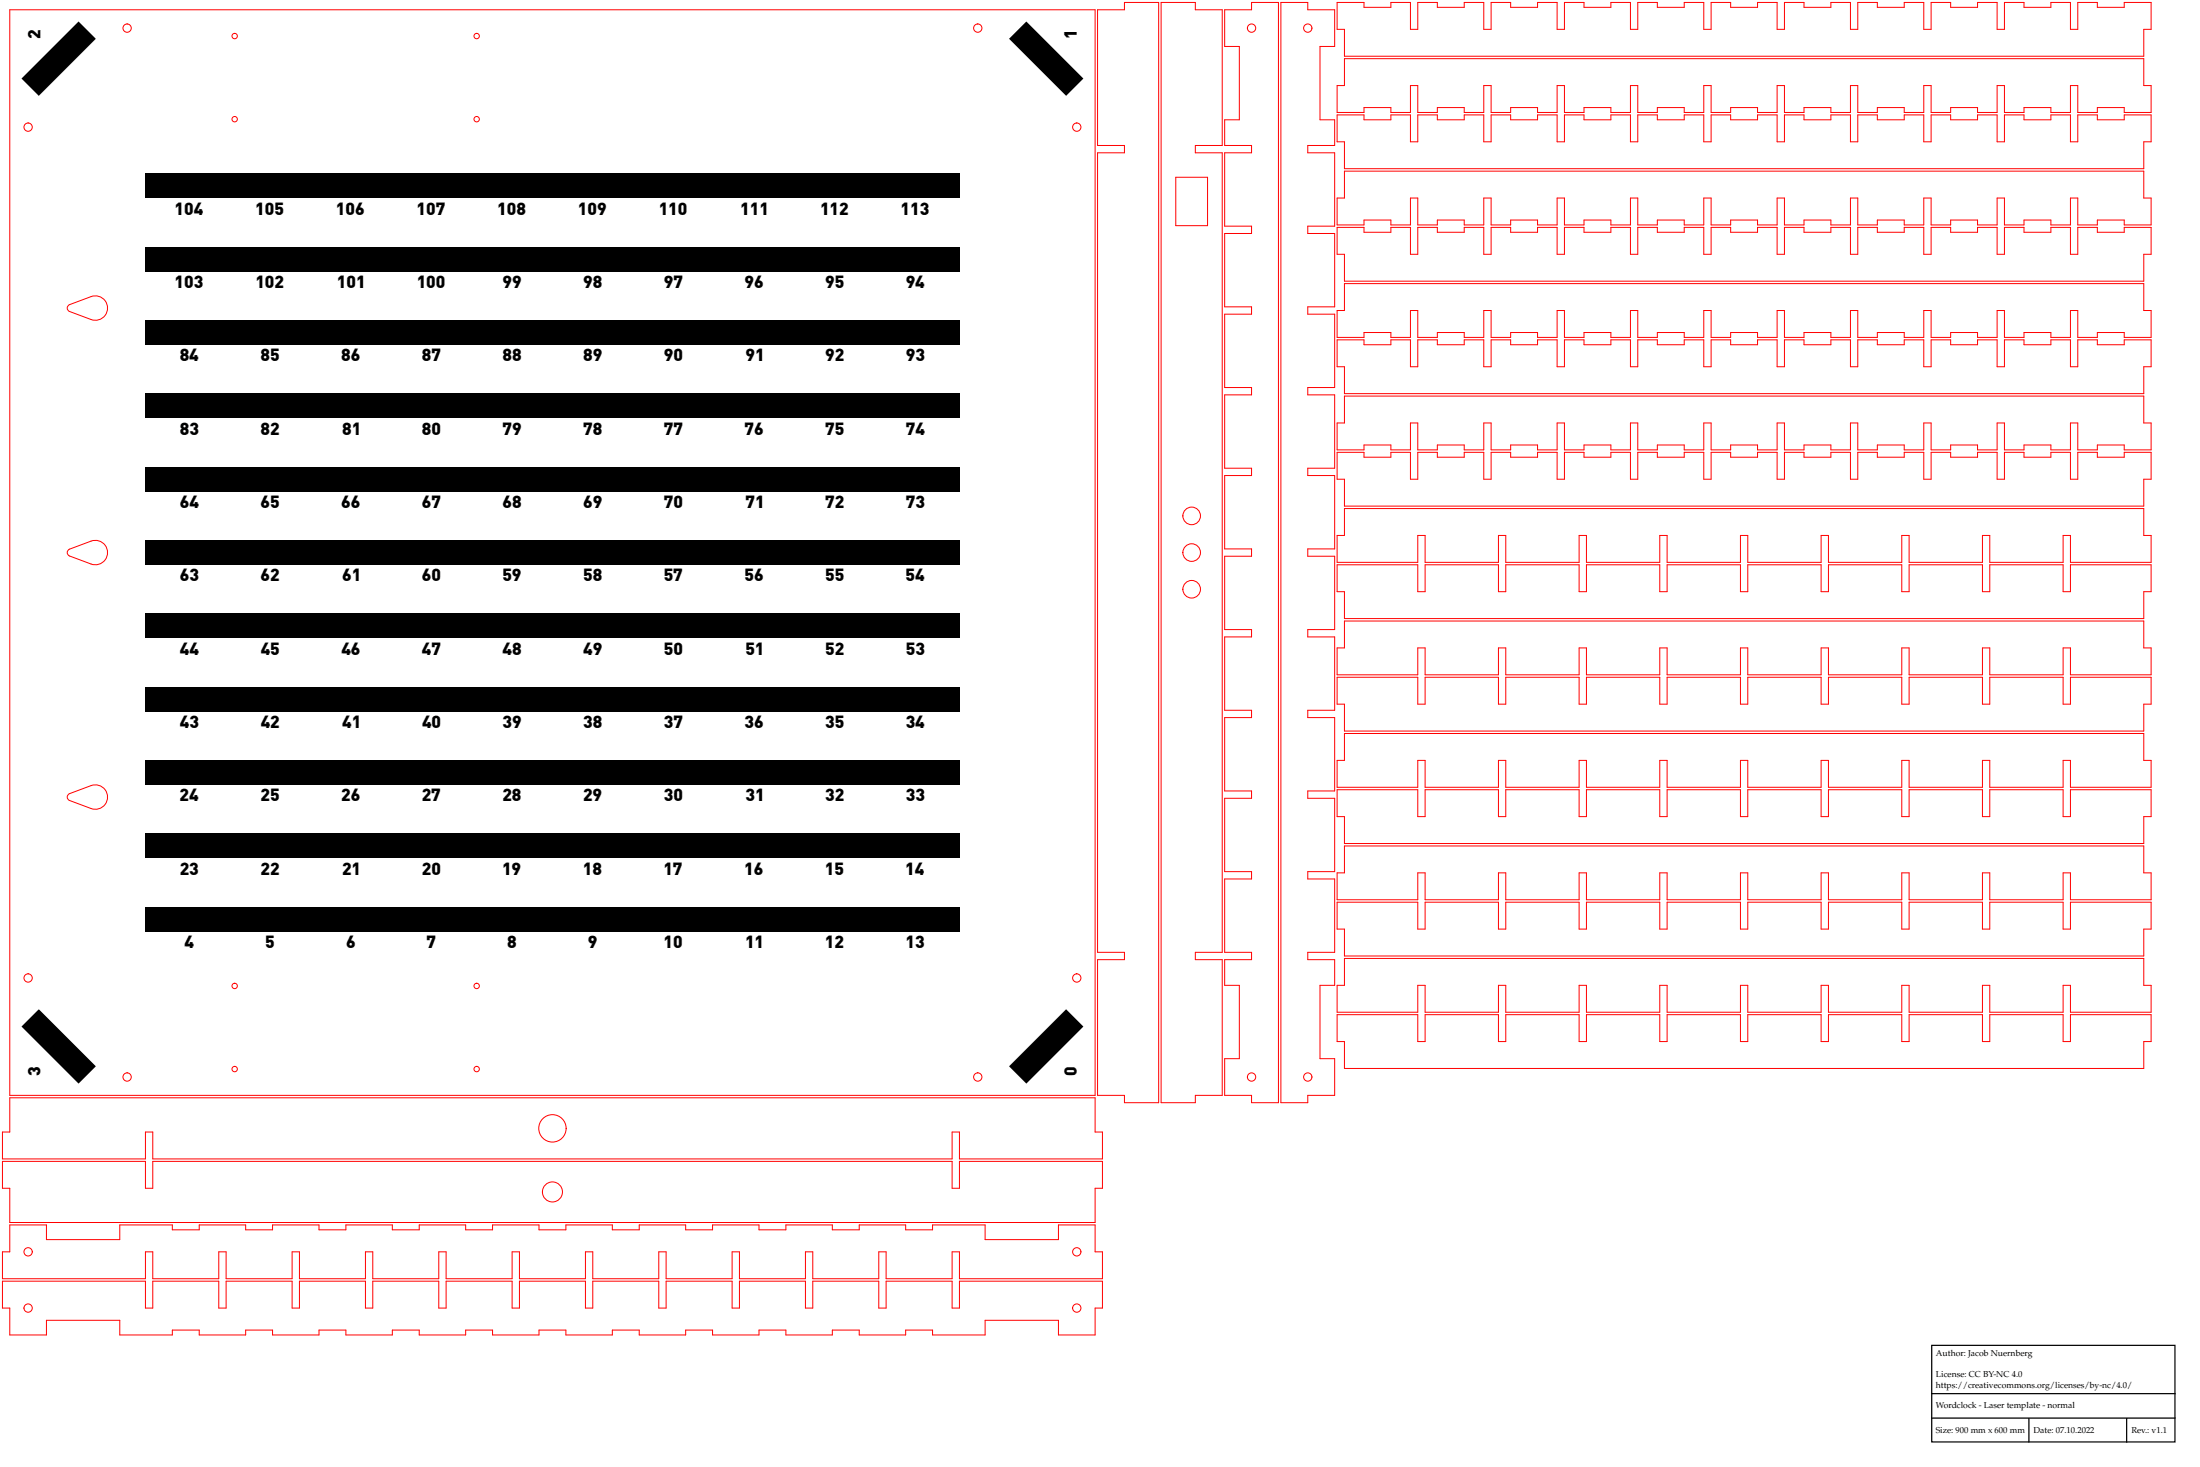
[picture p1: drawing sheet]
<svg xmlns="http://www.w3.org/2000/svg" width="900mm" height="600mm" viewBox="0 0 900 600" stroke-linecap="round" stroke-linejoin="round" font-family="sans-serif">
<g fill="none" stroke="#f00" stroke-width=".41">
<path d="M4 4h444v444h-444zM449 4h11v-3h14v450h-14v-3h-11v-55.5h11v-3h-11v-327h11v-3h-11zM475 1h14v3h11v55.5h-11v3h11v327h-11v3h11v55.5h-11v3h-14zM501 4h11v-3h11v450h-11v-3h-11v-15h6v-30h-6v-10.5h11v-3h-11v-30h11v-3h-11v-30h11v-3h-11v-30h11v-3h-11v-30h11v-3h-11v-30h11v-3h-11v-30h11v-3h-11v-30h11v-3h-11v-30h11v-3h-11v-30h11v-3h-11v-30h11v-3h-11v-10.5h6v-30h-6zM524 1h11v3h11v15h-6v30h6v10.5h-11v3h11v30h-11v3h11v30h-11v3h11v30h-11v3h11v30h-11v3h11v30h-11v3h11v30h-11v3h11v30h-11v3h11v30h-11v3h11v30h-11v3h11v30h-11v3h11v10.5h-6v30h6v15h-11v3h-11zM547 1h11v2h11v-2h8v11h3v-11h8v2h11v-2h8v11h3v-11h8v2h11v-2h8v11h3v-11h8v2h11v-2h8v11h3v-11h8v2h11v-2h8v11h3v-11h8v2h11v-2h8v11h3v-11h8v2h11v-2h8v11h3v-11h8v2h11v-2h8v11h3v-11h8v2h11v-2h8v11h3v-11h8v2h11v-2h8v11h3v-11h8v2h11v-2h11v11h-3v11h-327v-11h-3zM550 24h327v11h3v11h-11v-2h-11v2h-8v-11h-3v11h-8v-2h-11v2h-8v-11h-3v11h-8v-2h-11v2h-8v-11h-3v11h-8v-2h-11v2h-8v-11h-3v11h-8v-2h-11v2h-8v-11h-3v11h-8v-2h-11v2h-8v-11h-3v11h-8v-2h-11v2h-8v-11h-3v11h-8v-2h-11v2h-8v-11h-3v11h-8v-2h-11v2h-8v-11h-3v11h-8v-2h-11v2h-8v-11h-3v11h-8v-2h-11v2h-11v-11h3zM547 47h11v2h11v-2h8v11h3v-11h8v2h11v-2h8v11h3v-11h8v2h11v-2h8v11h3v-11h8v2h11v-2h8v11h3v-11h8v2h11v-2h8v11h3v-11h8v2h11v-2h8v11h3v-11h8v2h11v-2h8v11h3v-11h8v2h11v-2h8v11h3v-11h8v2h11v-2h8v11h3v-11h8v2h11v-2h8v11h3v-11h8v2h11v-2h11v11h-3v11h-327v-11h-3zM481 72.5h13v19.8h-13zM550 70h327v11h3v11h-11v-2h-11v2h-8v-11h-3v11h-8v-2h-11v2h-8v-11h-3v11h-8v-2h-11v2h-8v-11h-3v11h-8v-2h-11v2h-8v-11h-3v11h-8v-2h-11v2h-8v-11h-3v11h-8v-2h-11v2h-8v-11h-3v11h-8v-2h-11v2h-8v-11h-3v11h-8v-2h-11v2h-8v-11h-3v11h-8v-2h-11v2h-8v-11h-3v11h-8v-2h-11v2h-8v-11h-3v11h-8v-2h-11v2h-11v-11h3zM547 93h11v2h11v-2h8v11h3v-11h8v2h11v-2h8v11h3v-11h8v2h11v-2h8v11h3v-11h8v2h11v-2h8v11h3v-11h8v2h11v-2h8v11h3v-11h8v2h11v-2h8v11h3v-11h8v2h11v-2h8v11h3v-11h8v2h11v-2h8v11h3v-11h8v2h11v-2h8v11h3v-11h8v2h11v-2h8v11h3v-11h8v2h11v-2h11v11h-3v11h-327v-11h-3zM550 116h327v11h3v11h-11v-2h-11v2h-8v-11h-3v11h-8v-2h-11v2h-8v-11h-3v11h-8v-2h-11v2h-8v-11h-3v11h-8v-2h-11v2h-8v-11h-3v11h-8v-2h-11v2h-8v-11h-3v11h-8v-2h-11v2h-8v-11h-3v11h-8v-2h-11v2h-8v-11h-3v11h-8v-2h-11v2h-8v-11h-3v11h-8v-2h-11v2h-8v-11h-3v11h-8v-2h-11v2h-8v-11h-3v11h-8v-2h-11v2h-11v-11h3z"/>
<path d="M27.9 125l9.3-3.7a5 5 0 0 1 6.8 4.7 5 5 0 0 1-6.8 4.7l-8.7-3.3a1.5 1.5 0 0 1-.6-2.4zM547 139h11v2h11v-2h8v11h3v-11h8v2h11v-2h8v11h3v-11h8v2h11v-2h8v11h3v-11h8v2h11v-2h8v11h3v-11h8v2h11v-2h8v11h3v-11h8v2h11v-2h8v11h3v-11h8v2h11v-2h8v11h3v-11h8v2h11v-2h8v11h3v-11h8v2h11v-2h8v11h3v-11h8v2h11v-2h8v11h3v-11h8v2h11v-2h11v11h-3v11h-327v-11h-3zM550 162h327v11h3v11h-11v-2h-11v2h-8v-11h-3v11h-8v-2h-11v2h-8v-11h-3v11h-8v-2h-11v2h-8v-11h-3v11h-8v-2h-11v2h-8v-11h-3v11h-8v-2h-11v2h-8v-11h-3v11h-8v-2h-11v2h-8v-11h-3v11h-8v-2h-11v2h-8v-11h-3v11h-8v-2h-11v2h-8v-11h-3v11h-8v-2h-11v2h-8v-11h-3v11h-8v-2h-11v2h-8v-11h-3v11h-8v-2h-11v2h-11v-11h3zM547 185h11v2h11v-2h8v11h3v-11h8v2h11v-2h8v11h3v-11h8v2h11v-2h8v11h3v-11h8v2h11v-2h8v11h3v-11h8v2h11v-2h8v11h3v-11h8v2h11v-2h8v11h3v-11h8v2h11v-2h8v11h3v-11h8v2h11v-2h8v11h3v-11h8v2h11v-2h8v11h3v-11h8v2h11v-2h8v11h3v-11h8v2h11v-2h11v11h-3v11h-327v-11h-3zM550 208h327v11h3v11h-33v-11h-3v11h-30v-11h-3v11h-30v-11h-3v11h-30v-11h-3v11h-30v-11h-3v11h-30v-11h-3v11h-30v-11h-3v11h-30v-11h-3v11h-30v-11h-3v11h-33v-11h3zM27.9 225l9.3-3.7a5 5 0 0 1 6.8 4.7 5 5 0 0 1-6.8 4.7l-8.7-3.3a1.5 1.5 0 0 1-.6-2.4zM547 231h33v11h3v-11h30v11h3v-11h30v11h3v-11h30v11h3v-11h30v11h3v-11h30v11h3v-11h30v11h3v-11h30v11h3v-11h30v11h3v-11h33v11h-3v11h-327v-11h-3zM550 254h327v11h3v11h-33v-11h-3v11h-30v-11h-3v11h-30v-11h-3v11h-30v-11h-3v11h-30v-11h-3v11h-30v-11h-3v11h-30v-11h-3v11h-30v-11h-3v11h-30v-11h-3v11h-33v-11h3zM547 277h33v11h3v-11h30v11h3v-11h30v11h3v-11h30v11h3v-11h30v11h3v-11h30v11h3v-11h30v11h3v-11h30v11h3v-11h30v11h3v-11h33v11h-3v11h-327v-11h-3zM550 300h327v11h3v11h-33v-11h-3v11h-30v-11h-3v11h-30v-11h-3v11h-30v-11h-3v11h-30v-11h-3v11h-30v-11h-3v11h-30v-11h-3v11h-30v-11h-3v11h-30v-11h-3v11h-33v-11h3zM27.9 325l9.3-3.7a5 5 0 0 1 6.8 4.7 5 5 0 0 1-6.8 4.7l-8.7-3.3a1.5 1.5 0 0 1-.6-2.4zM547 323h33v11h3v-11h30v11h3v-11h30v11h3v-11h30v11h3v-11h30v11h3v-11h30v11h3v-11h30v11h3v-11h30v11h3v-11h30v11h3v-11h33v11h-3v11h-327v-11h-3z"/>
<path d="M550 346h327v11h3v11h-33v-11h-3v11h-30v-11h-3v11h-30v-11h-3v11h-30v-11h-3v11h-30v-11h-3v11h-30v-11h-3v11h-30v-11h-3v11h-30v-11h-3v11h-30v-11h-3v11h-33v-11h3zM547 369h33v11h3v-11h30v11h3v-11h30v11h3v-11h30v11h3v-11h30v11h3v-11h30v11h3v-11h30v11h3v-11h30v11h3v-11h30v11h3v-11h33v11h-3v11h-327v-11h-3zM550 392h327v11h3v11h-33v-11h-3v11h-30v-11h-3v11h-30v-11h-3v11h-30v-11h-3v11h-30v-11h-3v11h-30v-11h-3v11h-30v-11h-3v11h-30v-11h-3v11h-30v-11h-3v11h-33v-11h3zM547 415h33v11h3v-11h30v11h3v-11h30v11h3v-11h30v11h3v-11h30v11h3v-11h30v11h3v-11h30v11h3v-11h30v11h3v-11h30v11h3v-11h33v11h-3v11h-327v-11h-3zM4 449h444v14h3v11h-58.5v-11h-3v11h-327v-11h-3v11h-58.5v-11h3zM1 475h58.5v11h3v-11h327v11h3v-11h58.5v11h-3v14h-444v-14h-3zM4 501h15v6h30v-6h21.5v2h11v-2h19v2h11v-2h19v2h11v-2h19v2h11v-2h19v2h11v-2h19v2h11v-2h19v2h11v-2h19v2h11v-2h19v2h11v-2h19v2h11v-2h19v2h11v-2h21.5v6h30v-6h15v11h3v11h-58.5v-11h-3v11h-27v-11h-3v11h-27v-11h-3v11h-27v-11h-3v11h-27v-11h-3v11h-27v-11h-3v11h-27v-11h-3v11h-27v-11h-3v11h-27v-11h-3v11h-27v-11h-3v11h-27v-11h-3v11h-27v-11h-3v11h-58.5v-11h3zM1 524h58.5v11h3v-11h27v11h3v-11h27v11h3v-11h27v11h3v-11h27v11h3v-11h27v11h3v-11h27v11h3v-11h27v11h3v-11h27v11h3v-11h27v11h3v-11h27v11h3v-11h27v11h3v-11h58.5v11h-3v11h-15v-6h-30v6h-21.5v-2h-11v2h-19v-2h-11v2h-19v-2h-11v2h-19v-2h-11v2h-19v-2h-11v2h-19v-2h-11v2h-19v-2h-11v2h-19v-2h-11v2h-19v-2h-11v2h-19v-2h-11v2h-19v-2h-11v2h-21.5v-6h-30v6h-15v-11h-3z"/>
<circle cx="52" cy="11.5" r="1.7"/>
<circle cx="96" cy="14.7" r="1.1"/>
<circle cx="195" cy="14.7" r="1.1"/>
<circle cx="400" cy="11.5" r="1.7"/>
<circle cx="512" cy="11.5" r="1.7"/>
<circle cx="535" cy="11.5" r="1.7"/>
<circle cx="11.5" cy="52" r="1.7"/>
<circle cx="96" cy="48.7" r="1.1"/>
<circle cx="195" cy="48.8" r="1.1"/>
<circle cx="440.5" cy="52" r="1.7"/>
<circle cx="487.5" cy="211" r="3.6"/>
<circle cx="487.5" cy="226" r="3.6"/>
<circle cx="487.5" cy="241" r="3.6"/>
<circle cx="440.5" cy="400" r="1.7"/>
<circle cx="11.5" cy="400" r="1.7"/>
<circle cx="96" cy="403.2" r="1.1"/>
<circle cx="195" cy="403.3" r="1.1"/>
<circle cx="96" cy="437.3" r="1.1"/>
<circle cx="195" cy="437.3" r="1.1"/>
<circle cx="52" cy="440.5" r="1.7"/>
<circle cx="400" cy="440.5" r="1.7"/>
<circle cx="512" cy="440.5" r="1.7"/>
<circle cx="535" cy="440.5" r="1.7"/>
<circle cx="226" cy="461.5" r="5.6"/>
<circle cx="226" cy="487.5" r="4.1"/>
<circle cx="11.5" cy="512" r="1.7"/>
<circle cx="440.5" cy="512" r="1.7"/>
<circle cx="11.5" cy="535" r="1.7"/>
<circle cx="440.5" cy="535" r="1.7"/>
</g>
<path d="M790.2 550.3h99.5v39.4h-99.5zM790 570h100M790 580h100M830 580v10M870 580v10" fill="none" stroke="#000" stroke-width=".5"/>
<g fill="#000">
<path d="M412.8 15.9l7.1-7.1 23.3 23.3-7.1 7.1zM8.8 32.1l23.3-23.3 7.1 7.1-23.3 23.3zM59.5 71h333v10h-333zM59.5 101h333v10h-333zM59.5 131h333v10h-333zM59.5 161h333v10h-333zM59.5 191h333v10h-333zM59.5 221h333v10h-333zM59.5 251h333v10h-333zM59.5 281h333v10h-333zM59.5 311h333v10h-333zM59.5 341h333v10h-333z"/>
<path d="M59.5 371h333v10h-333zM15.9 412.8l23.3 23.3-7.1 7.1-23.3-23.3zM412.8 436.1l23.3-23.3 7.1 7.1-23.3 23.3z"/>
</g>
<g font-size="7.1">
<text x="16.5" y="16" transform="rotate(-90 16.5 16)">2</text>
<text x="440.5" y="15.7" transform="rotate(-90 440.5 15.7)">1</text>
<text x="71.4" y="87.8">104</text>
<text x="104.5" y="87.8">105</text>
<text x="137.5" y="87.8">106</text>
<text x="170.4" y="87.8">107</text>
<text x="203.4" y="87.8">108</text>
<text x="236.4" y="87.8">109</text>
<text x="269.5" y="87.8">110</text>
<text x="302.8" y="87.8">111</text>
<text x="335.5" y="87.8">112</text>
<text x="368.4" y="87.8">113</text>
<text x="71.4" y="117.8">103</text>
<text x="104.5" y="117.8">102</text>
<text x="137.8" y="117.8">101</text>
<text x="170.5" y="117.8">100</text>
<text x="205.6" y="117.8">99</text>
<text x="238.6" y="117.8">98</text>
<text x="271.5" y="117.8">97</text>
<text x="304.6" y="117.8">96</text>
<text x="337.6" y="117.8">95</text>
<text x="370.5" y="117.8">94</text>
<text x="73.5" y="147.8">84</text>
<text x="106.6" y="147.8">85</text>
<text x="139.6" y="147.8">86</text>
<text x="172.6" y="147.8">87</text>
<text x="205.6" y="147.8">88</text>
<text x="238.6" y="147.8">89</text>
<text x="271.6" y="147.8">90</text>
<text x="305" y="147.8">91</text>
<text x="337.6" y="147.8">92</text>
<text x="370.6" y="147.8">93</text>
<text x="73.6" y="177.8">83</text>
<text x="106.6" y="177.8">82</text>
<text x="140" y="177.8">81</text>
<text x="172.6" y="177.8">80</text>
<text x="205.6" y="177.8">79</text>
<text x="238.6" y="177.8">78</text>
<text x="271.6" y="177.8">77</text>
<text x="304.6" y="177.7">76</text>
<text x="337.6" y="177.7">75</text>
<text x="370.5" y="177.8">74</text>
<text x="73.5" y="207.7">64</text>
<text x="106.6" y="207.7">65</text>
<text x="139.6" y="207.7">66</text>
<text x="172.6" y="207.7">67</text>
<text x="205.6" y="207.8">68</text>
<text x="238.6" y="207.8">69</text>
<text x="271.6" y="207.8">70</text>
<text x="305" y="207.8">71</text>
<text x="337.6" y="207.8">72</text>
<text x="370.6" y="207.8">73</text>
<text x="73.6" y="237.8">63</text>
<text x="106.6" y="237.8">62</text>
<text x="140" y="237.7">61</text>
<text x="172.6" y="237.8">60</text>
<text x="205.5" y="237.8">59</text>
<text x="238.5" y="237.8">58</text>
<text x="271.5" y="237.7">57</text>
<text x="304.6" y="237.7">56</text>
<text x="337.6" y="237.7">55</text>
<text x="370.5" y="237.7">54</text>
<text x="73.6" y="267.8">44</text>
<text x="106.6" y="267.7">45</text>
<text x="139.6" y="267.7">46</text>
<text x="172.6" y="267.8">47</text>
<text x="205.6" y="267.8">48</text>
<text x="238.6" y="267.8">49</text>
<text x="271.6" y="267.8">50</text>
<text x="304.9" y="267.7">51</text>
<text x="337.6" y="267.8">52</text>
<text x="370.5" y="267.8">53</text>
<text x="73.6" y="297.8">43</text>
<text x="106.6" y="297.8">42</text>
<text x="140" y="297.8">41</text>
<text x="172.7" y="297.8">40</text>
<text x="205.6" y="297.8">39</text>
<text x="238.6" y="297.8">38</text>
<text x="271.5" y="297.8">37</text>
<text x="304.6" y="297.8">36</text>
<text x="337.6" y="297.8">35</text>
<text x="370.5" y="297.8">34</text>
<text x="73.5" y="327.8">24</text>
<text x="106.5" y="327.8">25</text>
<text x="139.5" y="327.8">26</text>
<text x="172.5" y="327.8">27</text>
<text x="205.5" y="327.8">28</text>
<text x="238.5" y="327.8">29</text>
<text x="271.6" y="327.8">30</text>
<text x="305" y="327.8">31</text>
<text x="337.6" y="327.8">32</text>
<text x="370.6" y="327.8">33</text>
<text x="73.5" y="357.8">23</text>
<text x="106.5" y="357.8">22</text>
<text x="139.9" y="357.8">21</text>
<text x="172.6" y="357.8">20</text>
<text x="205.4" y="357.8">19</text>
<text x="238.4" y="357.8">18</text>
<text x="271.4" y="357.8">17</text>
<text x="304.4" y="357.7">16</text>
<text x="337.4" y="357.7">15</text>
<text x="370.4" y="357.8">14</text>
<text x="75.5" y="387.8">4</text>
<text x="108.5" y="387.7">5</text>
<text x="141.6" y="387.7">6</text>
<text x="174.5" y="387.8">7</text>
<text x="207.5" y="387.8">8</text>
<text x="240.5" y="387.8">9</text>
<text x="271.4" y="387.8">10</text>
<text x="304.8" y="387.8">11</text>
<text x="337.4" y="387.8">12</text>
<text x="370.4" y="387.8">13</text>
<text x="16.5" y="440" transform="rotate(-90 16.5 440)">3</text>
<text x="440.5" y="440" transform="rotate(-90 440.5 440)">0</text>
</g>
<g font-size="3.5">
<text x="792" y="554.6">Author: Jacob Nuernberg</text>
<text x="792" y="563.4">License: CC BY-NC 4.0</text>
<text x="792" y="567.8">https://creativecommons.org/licenses/by-nc/4.0/</text>
<text x="792" y="575.8">Wordclock - Laser template - normal</text>
<text x="791.9" y="586.2">Size: 900 mm x 600 mm</text>
<text x="831.9" y="586.2">Date: 07.10.2022</text>
<text x="871.9" y="586.2">Rev.: v1.1</text>
</g>
</svg>
